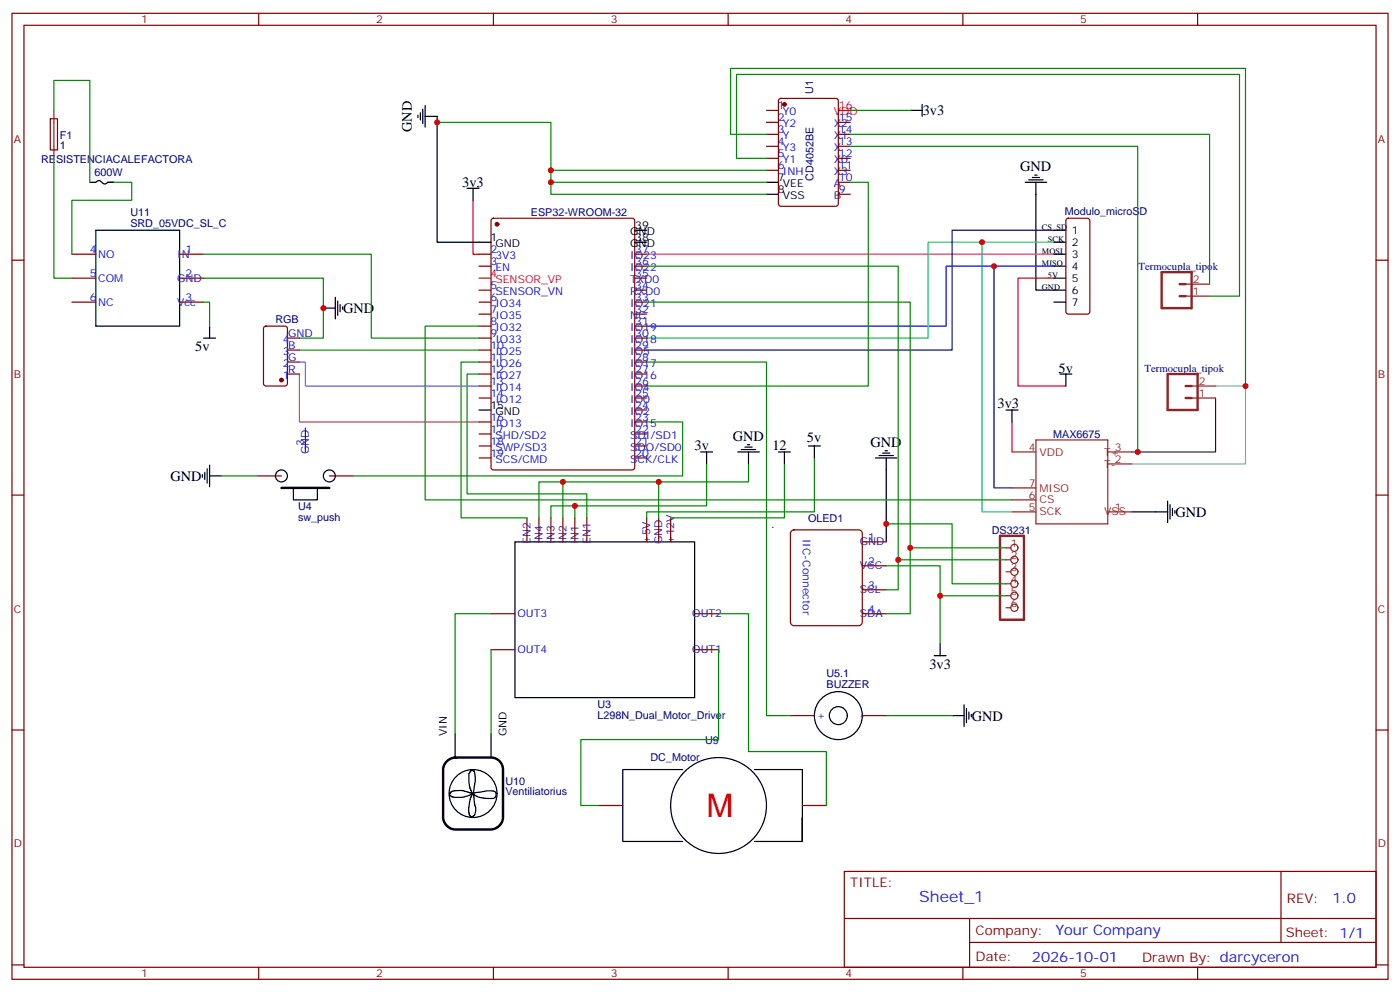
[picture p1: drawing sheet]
<svg xmlns="http://www.w3.org/2000/svg" width="412mm" height="292mm" viewBox="0 0 412 292" stroke-linecap="round" stroke-linejoin="round" font-family="sans-serif">
<g fill="none" stroke="#870000" stroke-width=".35">
<path d="M3.5 3.9h405.4v284.4h-405.4zM7.1 7.4h398.2v277.3h-398.2zM76.2 3.9v3.5M145.3 3.9v3.5M214.5 3.9v3.5M283.6 3.9v3.5M352.8 3.9v3.5M14.8 35h2.1v9.1h-2.1zM225.8 36h3.5M225.8 39.5h3.5M225.8 32.5h3.5M229.5 29.2l.5-.2h16.2l.7 .4v30.6l-.4 .7h-16.5l-.6-.4-.1-30.6z"/>
<path d="M246.9 36h3.6M246.9 39.5h3.6M225.8 43.1h3.5M225.8 46.6h3.5M225.8 50.1h3.5M246.9 43.1h3.6M246.9 46.6h3.6M246.9 50.1h3.6M246.9 53.7h3.6M246.9 57.2h3.6M3.5 76.6h3.6M21.2 74.8h7"/>
<path d="M52.9 74.8h7.1M141.1 74.8h3.5M141.1 78.4h3.5M144.9 64.4l.4-.2h41l.6 .5 .1 72.9-.5 .7h-41.2l-.6-.4-.1-73zM187 74.8h3.5M187 78.4h3.5M314.2 64.4l.5-.2h5.6l.7 .5v27.1l-.2 .5-.5 .2h-5.6l-.5-.3-.2-.4v-26.9zM405.3 76.6h3.6M21.2 88.9h7M21.2 81.9h7M52.9 88.9h7.1M52.9 81.9h7.1"/>
<path d="M77.8 96.2l.5-.2h5.7l.6 .4 .1 16.5-.5 .7h-5.9l-.6-.4-.1-16.5zM84.7 99.5h3.5M141.1 99.5h3.5M141.1 85.4h3.5M141.1 88.9h3.5M141.1 92.5h3.5M141.1 96h3.5M187 99.5h3.5M187 85.4h3.5M187 88.9h3.5M187 92.5h3.5M187 96h3.5"/>
<path d="M187 81.9h3.5M84.7 110.1h3.5M84.7 106.6h3.5M84.7 103h3.5M141.1 110.1h3.5M141.1 106.6h3.5M141.1 103h3.5M141.1 113.6h3.5M141.1 117.2h3.5M187 110.1h3.5M187 106.6h3.5M187 103h3.5"/>
<path d="M187 113.6h3.5M187 117.2h3.5M90 126v7M141.1 124.2h3.5M141.1 127.7h3.5M141.1 131.3h3.5M141.1 134.8h3.5M187 124.2h3.5M187 127.7h3.5M187 131.3h3.5M187 134.8h3.5M187 120.7h3.5"/>
<path d="M3.5 145.7h3.6M75.8 140.1h7.1M97 140.1h7.1M155.2 152.4v7.1M158.7 152.4v7.1M162.3 152.4v7.1M165.8 152.4v7.1M169.3 152.4v7.1M172.9 152.4v7.1M190.5 152.4v7.1M194 152.4v7.1M197.6 152.4v7.1"/>
<path d="M233.1 156.4l.8-.4h19l.9 .4 .2 .6v26.1l-.5 .9-.6 .2h-19l-.9-.5-.2-.6v-26.1zM254 159.5h7.1M405.3 145.7h3.6M254 173.6h7.1M254 166.5h7.1M144.6 180.7h7.1M144.6 191.2h7.1M204.6 180.7h7.1M204.6 191.2h7.1M254 180.7h7.1M3.5 214.9h3.6M232.8 210.6h7.1"/>
<path d="M254 210.6h7.1M405.3 214.9h3.6M176.4 237.1h7M236.4 237.1h7M248.7 256.5h156.6v28.2h-156.6zM377.3 256.5v20.9M248.7 270.4h156.5M285.6 277.4h119.6M285.6 270.4v14.1M3.5 284h3.6M76.2 284.7v3.6M145.3 284.7v3.6"/>
<path d="M214.5 284.7v3.6M283.6 284.7v3.6M352.8 284.7v3.6M405.3 284h3.6"/>
</g>
<path d="M88.2 103h52.9" fill="none" stroke="#390" stroke-width=".35"/>
<path d="M88.2 106.6h1.8v7h51.1" fill="none" stroke="#66f" stroke-width=".35"/>
<path d="M88.2 110.1v14.1h52.9" fill="none" stroke="#c36" stroke-width=".35"/>
<g fill="none" stroke="#008700" stroke-width=".35">
<path d="M15.9 32.5v-8.8h10.6v30M128.8 36h33.5v21.2h63.5M225.8 39.5h-10.6v-19.4h151.7v93.5M250.5 39.5h105.8v44.1M250.5 32.5h17.6M15.9 46.6v35.3h5.3M33.5 53.7h5.3v5.2h-17.6v15.9M162.3 53.7h63.5M162.3 50.1h63.5M225.8 46.6h-8.8v-24.7h148.1v65.3h-8.8M250.5 53.7h5.3v59.9h-65.3M250.5 43.1h84.6v89.9"/>
<path d="M60 74.8h49.4v24.7h31.7M190.5 78.4h74.1v95.2h-3.5M60 81.9h35.2v17.6h-7M60 88.9h1.7v7.1M141.1 96h-15.9v51.1h172.9M190.5 88.9h77.6v91.8h-7M141.1 110.1h-3.5v35.3h35.3v7M141.1 106.6h-5.3v45.8h19.4M190.5 106.6h35.3v104h7M190.5 124.2h10.6v15.9h-97M208.1 136.6v12.3h-45.8v3.5M220.5 136.6v5.3h-61.8v10.5"/>
<path d="M231.1 136.6v15.8h-33.5M239.9 134.8v15.9h-49.4v1.7M65.3 140.1h10.5M165.8 141.9v10.5M169.3 148.9v3.5M194 141.9v10.5M261.1 154.2h19.4v17.6h15.8M261.1 166.5h15.8v23M264.6 164.8h31.7M268.1 161.3h28.2M276.9 175.4h19.4M144.6 180.7h-10.5v35.2"/>
<path d="M144.6 191.2v24.7M211.7 191.2v26.5h-40.6v19.4h5.3M211.7 180.7h8.8v40.5h22.9v15.9M261.1 210.6h19.4"/>
</g>
<g fill="none" stroke="#000" stroke-width=".35">
<path d="M123.1 33.9v.7M123.8 33.2v2.1M124.5 32.1v4.3M125.2 34.3h3.6v37h15.8M125.2 31.1v6.3M268.1 32.5h3.5M271.6 30.7v3.6M26.5 53.7h1.7l.5-.4a1.47 1.47 0 0 1 1.7 .7l.8 .1 .5-.4h1.8h-1.8M137.6 55.4h3.5M139.3 55.4v3.5M225.8 53.7h3.5M225.8 57.2h3.5"/>
<path d="M302 53.7h6.3M303 53h4.3M304.1 52.2h2.1M304.8 51.5h.7M305.2 53.7v31.7h8.8M28.2 67.8h24.7v28.2h-24.7zM187 71.3h3.5M187 67.8h3.5M310.4 78.4h3.6M310.4 74.8h3.6M310.4 71.3h3.6M310.4 67.8h3.6"/>
<path d="M60 99.5h3.5M61.7 96v3.5M95.2 90.7h3.6M98.8 87.5v6.4M99.5 88.6v4.2M100.2 89.6v2.2M100.9 90.3v.8M310.4 81.9h3.6M310.4 88.9h3.6M312.2 110.1h3.5M314 110.1v3.5M59.6 139.7v.7"/>
<path d="M60.3 139v2.1M61 138v4.2M61.7 136.9v6.4M141.1 120.7h3.5M206.4 133h3.5M208.1 133v3.6M217.3 133h6.4M218.4 132.3h4.2M219.4 131.6h2.1M220.1 130.9h.7M220.5 133v3.6M229.3 133h3.5"/>
<path d="M231.1 133v3.6M238.1 131.3h3.6M239.9 131.3v3.5M257.9 134.8h6.3M258.9 134.1h4.3M260 133.4h2.1M260.7 132.7h.7M261.1 134.8v24.7M296.3 120.7h3.6M298.1 120.7v3.5M61.7 140.1h3.6M86.4 143.6v3.5h7.1v-3.5"/>
<path d="M151.7 159.5h52.9v45.9h-52.9zM333.4 150.7h10.6M344 147.5v6.3M344.7 148.6v4.2M345.4 149.6v2.1M346.1 150.3v.7M275.2 193h3.5M276.9 189.5v3.5M134.1 215.9v7.1M144.6 215.9v7.1M280.5 210.6h3.5M284 207.5v6.3"/>
<path d="M284.7 208.5v4.3M285.4 209.6v2.1M286.1 210.3v.7M139.3 233.7l-.7 1.2-.5 2.9 .1 1.9 .5 .8 1.1-.6 .3-.8v-1.4l-.2-.6-.4-3.2M139.4 233.5l.6-3.4v-1.6l-.2-1.4-.3-.3h-.7l-.7 1v2.4l.3 1.9 .7 1.4-3-.8h-2.1l-1.1 .4-.4 .9 1 .7h2.9l1.8-.6 1.5-.7 3.7-.6h1.5l1.2 .4v1.1l-.7 .7h-2.6l-2.2-.5-1.1-.9M201.1 226.5h-17.7v21.2h17.7M222.2 226.5h14.2v21.2v-7.1v7.1h-14.2"/>
<circle cx="82.9" cy="140.1" r="1.76"/>
<circle cx="97" cy="140.1" r="1.76"/>
<circle cx="246.9" cy="210.6" r="7.1"/>
<circle cx="246.9" cy="210.6" r="2.65"/>
<circle cx="139.3" cy="233.6" r="7.1"/>
<circle cx="211.7" cy="237.1" r="14.1"/>
</g>
<g fill="#870000" stroke="#870000" stroke-width=".35">
<circle cx="82.9" cy="111.9" r=".53"/>
<circle cx="146.4" cy="66" r=".53"/>
<circle cx="231.1" cy="30.7" r=".53"/>
</g>
<path d="M342.2 80.1h8.8v10.6h-8.8zM347.5 83.6h1.7M347.5 87.2h1.7M344 110.1h8.8v10.6h-8.8zM349.2 113.6h1.8M349.2 117.2h1.8M294.6 157.7h7v24.7h-7z" fill="none" stroke="#8c2424" stroke-width=".71"/>
<g fill="none" stroke="#8c2424" stroke-width=".35">
<path d="M15.9 32.5v14.1M349.2 87.2h7.1M349.2 83.6h7.1M351 117.2h7.1M351 113.6h7.1M298.1 133h7.1M305.2 129.5h21.1v24.7h-21.1zM326.3 136.6h7.1M326.3 133h7.1M298.1 150.7h7.1M298.1 143.6h7.1M298.1 147.1h7.1"/>
<path d="M326.3 150.7h7.1M296.3 161.3h1.4M296.3 164.8h1.4M296.3 168.3h1.4M296.3 171.8h1.4M296.3 175.4h1.4M296.3 178.9h1.4"/>
<circle cx="298.8" cy="178.9" r="1.06"/>
<circle cx="298.8" cy="161.3" r="1.06"/>
<circle cx="298.8" cy="175.4" r="1.06"/>
<circle cx="298.8" cy="168.3" r="1.06"/>
<circle cx="298.8" cy="164.8" r="1.06"/>
<circle cx="298.8" cy="171.8" r="1.06"/>
</g>
<path d="M358.1 113.6h8.8v23h-33.5" fill="none" stroke="#999" stroke-width=".35"/>
<path d="M358.1 117.2v15.8h-24.7" fill="none" stroke="#333" stroke-width=".35"/>
<path d="M246.9 32.5h3.6M139.3 58.9v15.9h1.8M141.1 81.9h3.5M310.4 81.9h-10.5v31.7h14.1M298.1 124.2v8.8" fill="none" stroke="#f00" stroke-width=".35"/>
<path d="M289.3 71.3v79.4h8.8" fill="none" stroke="#0c9" stroke-width=".35"/>
<path d="M292.8 78.4v65.2h5.3" fill="none" stroke="#009" stroke-width=".35"/>
<path d="M310.4 78.4h-31.7v17.6h-88.2" fill="none" stroke="#00f" stroke-width=".35"/>
<path d="M190.5 74.8h119.9" fill="none" stroke="#c39" stroke-width=".35"/>
<path d="M310.4 71.3h-37v28.2h-82.9" fill="none" stroke="#0c6" stroke-width=".35"/>
<path d="M310.4 67.8h-29.9v35.2h-90" fill="none" stroke="#006" stroke-width=".35"/>
<path d="M82.9 143.6h14.1M131.7 224a3.6 3.6 0 0 1 2.4-1h10.5a3.5 3.5 0 0 1 3.6 3.5v14.1a3.8 3.8 0 0 1-3.6 3.6h-10.5a3.8 3.8 0 0 1-3.6-3.6v-14.1a3.5 3.5 0 0 1 1.2-2.5z" fill="none" stroke="#000" stroke-width=".71"/>
<g fill="#c00">
<circle cx="289.3" cy="71.3" r=".88"/>
<circle cx="292.8" cy="78.4" r=".88"/>
<circle cx="165.8" cy="141.9" r=".88"/>
<circle cx="169.3" cy="148.9" r=".88"/>
<circle cx="194" cy="141.9" r=".88"/>
<circle cx="95.3" cy="90.7" r=".88"/>
<circle cx="268.1" cy="161.3" r=".88"/>
<circle cx="264.6" cy="164.8" r=".88"/>
<circle cx="128.8" cy="36" r=".88"/>
<circle cx="162.3" cy="53.7" r=".88"/>
<circle cx="335.1" cy="133" r=".88"/>
<circle cx="366.9" cy="113.6" r=".88"/>
<circle cx="276.9" cy="175.4" r=".88"/>
<circle cx="261.1" cy="154.2" r=".88"/>
<circle cx="162.3" cy="50.1" r=".88"/>
</g>
<text font-size="9.5" fill="#f00" x="208.1" y="240.6">M</text>
<text font-size="4.6" fill="#00f" x="270.8" y="265.5">Sheet_1</text>
<g font-size="4.2">
<text x="271.8" y="33.9">3v3</text>
<text x="121.4" y="38.9" transform="rotate(-90 121.4 38.9)">GND</text>
<text x="300.5" y="50.3">GND</text>
<text x="136.2" y="55.1">3v3</text>
<text x="101.1" y="92.1">GND</text>
<text x="57.5" y="103.4">5v</text>
<text x="311.8" y="109.7">5v</text>
<text x="293.9" y="120">3v3</text>
<text x="215.9" y="129.9">GND</text>
<text x="237.7" y="130.2">5v</text>
<text x="256.4" y="131.4">GND</text>
<text x="204.6" y="132.3">3v</text>
<text x="227.5" y="132.3">12</text>
<text x="50.2" y="141.5">GND</text>
<text x="346.3" y="152.1">GND</text>
<text x="273.8" y="196.8">3v3</text>
<text x="286.3" y="212.1">GND</text>
</g>
<g font-size="4.2" fill="#00f">
<text x="392.5" y="265.8">1.0</text>
<text x="310.9" y="275.3">Your Company</text>
<text x="304" y="283.1">2026-10-01</text>
</g>
<g font-size="3.9" fill="#800">
<text x="250.5" y="261.1">TITLE:</text>
<text x="379.1" y="265.8">REV:</text>
<text x="287.4" y="275.3">Company:</text>
<text x="378.7" y="275.9">Sheet: 1/1</text>
<text x="287.4" y="283">Date:</text>
<text x="336.4" y="283.1">Drawn By: darcyceron</text>
</g>
<g font-size="3.2" fill="#800">
<text x="41.6" y="6.9">1</text>
<text x="110.8" y="6.9">2</text>
<text x="179.9" y="6.9">3</text>
<text x="249.1" y="6.9">4</text>
<text x="318.2" y="6.9">5</text>
<text x="4.1" y="42">A</text>
<text x="405.9" y="42">A</text>
<text x="4.1" y="111.2">B</text>
<text x="405.9" y="111.2">B</text>
<text x="4.1" y="180.3">C</text>
<text x="405.9" y="180.3">C</text>
<text x="4.1" y="249.4">D</text>
<text x="405.9" y="249.4">D</text>
<text x="41.6" y="287.7">1</text>
<text x="110.8" y="287.7">2</text>
<text x="179.9" y="287.7">3</text>
<text x="249.1" y="287.7">4</text>
<text x="318.2" y="287.7">5</text>
</g>
<g font-size="3.2" fill="#000080">
<text x="239.5" y="27.5" transform="rotate(-90 239.5 27.5)">U1</text>
<text x="17.6" y="40.8">F1</text>
<text x="12.1" y="47.9">RESISTENCIACALEFACTORA</text>
<text x="17.6" y="43.9">1</text>
<text x="27.8" y="51.9">600W</text>
<text x="239.6" y="53.1" transform="rotate(-90 239.6 53.1)">CD4052BE</text>
<text x="38.4" y="63.7">U11</text>
<text x="156.4" y="63.7">ESP32-WROOM-32</text>
<text x="313.6" y="63.2">Modulo_microSD</text>
<text x="38.4" y="66.7">SRD_05VDC_SL_C</text>
<text x="335.4" y="79.5">Termocupla_tipok</text>
<text x="81.2" y="94.9">RGB</text>
<text x="337.1" y="109.4">Termocupla_tipok</text>
<text x="310.3" y="129">MAX6675</text>
<text x="87.8" y="153.3">sw_push</text>
<text x="87.8" y="150.2">U4</text>
<text x="227.3" y="155.4">.</text>
<text x="238" y="153.7">OLED1</text>
<text x="292.1" y="157.1">DS3231</text>
<text x="243.5" y="202.5">BUZZER</text>
<text x="243.5" y="199.3">U5.1</text>
<text x="176" y="208.5">U3</text>
<text x="176" y="211.5">L298N_Dual_Motor_Driver</text>
<text x="207.7" y="218.9">U9</text>
<text x="191.6" y="224.1">DC_Motor</text>
<text x="148.9" y="234">Ventiliatorius</text>
<text x="148.9" y="231">U10</text>
</g>
<g font-size="3.2" fill="#00f">
<text x="229.1" y="35.7">2</text>
<text x="229.1" y="32.1">1</text>
<text x="230.6" y="33.9">Y0</text>
<text x="247.1" y="35.7">15</text>
<text x="229.1" y="39.2">3</text>
<text x="230.6" y="41">Y</text>
<text x="230.6" y="37.4">Y2</text>
<text x="245.6" y="37.4">X2</text>
<text x="245.6" y="41">X1</text>
<text x="247.1" y="39.2">14</text>
<text x="229.1" y="46.2">5</text>
<text x="229.1" y="42.7">4</text>
<text x="230.6" y="44.5">Y3</text>
<text x="245.6" y="44.5">X</text>
<text x="247.1" y="42.7">13</text>
<text x="247.1" y="46.2">12</text>
<text x="229.1" y="49.8">6</text>
<text x="230.6" y="51.5">INH</text>
<text x="230.6" y="48">Y1</text>
<text x="245.6" y="48">X0</text>
<text x="245.6" y="51.5">X3</text>
<text x="247.1" y="49.8">11</text>
<text x="247.1" y="53.3">10</text>
<text x="245.6" y="55.1">A</text>
<text x="245.6" y="58.6">B</text>
<text x="247.1" y="56.8">9</text>
<text x="26.5" y="74.5">4</text>
<text x="28.9" y="75.9">NO</text>
<text x="52.2" y="75.9">IN</text>
<text x="54.7" y="74.5">1</text>
<text x="144.5" y="74.5">2</text>
<text x="144.5" y="78">3</text>
<text x="145.9" y="76.2">3V3</text>
<text x="185.7" y="76.2">IO23</text>
<text x="187.1" y="78">36</text>
<text x="187.1" y="74.5">37</text>
<text x="26.5" y="81.5">5</text>
<text x="28.9" y="82.9">COM</text>
<text x="52.2" y="82.9">GND</text>
<text x="54.7" y="81.5">2</text>
<text x="145.9" y="79.8">EN</text>
<text x="185.7" y="83.3">TXD0</text>
<text x="185.7" y="79.8">IO22</text>
<text x="187.1" y="81.5">35</text>
<text x="26.5" y="88.6">6</text>
<text x="28.9" y="90">NC</text>
<text x="52.2" y="90">Vcc</text>
<text x="54.7" y="88.6">3</text>
<text x="144.5" y="85.1">5</text>
<text x="144.5" y="88.6">6</text>
<text x="145.9" y="86.8">SENSOR_VN</text>
<text x="185.7" y="86.8">RXD0</text>
<text x="187.1" y="88.6">33</text>
<text x="187.1" y="85.1">34</text>
<text x="144.5" y="92.1">7</text>
<text x="144.5" y="95.6">8</text>
<text x="145.9" y="90.3">IO34</text>
<text x="145.9" y="93.9">IO35</text>
<text x="185.7" y="93.9">NC</text>
<text x="185.7" y="90.3">IO21</text>
<text x="187.1" y="95.6">31</text>
<text x="187.1" y="92.1">32</text>
<text x="83.4" y="100.9">4</text>
<text x="84.8" y="99.2">GND</text>
<text x="144.5" y="99.2">9</text>
<text x="145.9" y="97.4">IO32</text>
<text x="145.9" y="100.9">IO33</text>
<text x="185.7" y="100.9">IO18</text>
<text x="185.7" y="97.4">IO19</text>
<text x="187.1" y="99.2">30</text>
<text x="83.4" y="108">2</text>
<text x="83.4" y="104.5">3</text>
<text x="84.8" y="106.2">G</text>
<text x="84.8" y="102.7">B</text>
<text x="144.5" y="102.7">10</text>
<text x="144.5" y="106.2">11</text>
<text x="145.9" y="104.5">IO25</text>
<text x="145.9" y="108">IO26</text>
<text x="185.7" y="108">IO17</text>
<text x="185.7" y="104.5">IO5</text>
<text x="187.1" y="106.2">28</text>
<text x="187.1" y="102.7">29</text>
<text x="83.4" y="111.5">1</text>
<text x="84.8" y="109.7">R</text>
<text x="144.5" y="109.7">12</text>
<text x="144.5" y="113.3">13</text>
<text x="145.9" y="111.5">IO27</text>
<text x="185.7" y="111.5">IO16</text>
<text x="187.1" y="113.3">26</text>
<text x="187.1" y="109.7">27</text>
<text x="144.5" y="116.8">14</text>
<text x="145.9" y="115">IO14</text>
<text x="145.9" y="118.6">IO12</text>
<text x="185.7" y="118.6">IO0</text>
<text x="185.7" y="115">IO4</text>
<text x="187.1" y="116.8">25</text>
<text x="144.5" y="123.9">16</text>
<text x="145.9" y="125.6">IO13</text>
<text x="185.7" y="125.6">IO15</text>
<text x="185.7" y="122.1">IO2</text>
<text x="187.1" y="123.9">23</text>
<text x="187.1" y="120.3">24</text>
<text x="89.6" y="131.3" transform="rotate(-90 89.6 131.3)">3</text>
<text x="144.5" y="127.4">17</text>
<text x="144.5" y="130.9">18</text>
<text x="145.9" y="129.2">SHD/SD2</text>
<text x="185.7" y="129.2">SDI/SD1</text>
<text x="187.1" y="130.9">21</text>
<text x="187.1" y="127.4">22</text>
<text x="91" y="133.7" transform="rotate(-90 91 133.7)">GND</text>
<text x="144.5" y="134.4">19</text>
<text x="145.9" y="132.7">SWP/SD3</text>
<text x="145.9" y="136.2">SCS/CMD</text>
<text x="185.7" y="136.2">SCK/CLK</text>
<text x="185.7" y="132.7">SDO/SD0</text>
<text x="187.1" y="134.4">20</text>
<text x="156.3" y="160.2" transform="rotate(-90 156.3 160.2)">EN2</text>
<text x="159.8" y="160.2" transform="rotate(-90 159.8 160.2)">IN4</text>
<text x="163.3" y="160.2" transform="rotate(-90 163.3 160.2)">IN3</text>
<text x="166.9" y="160.2" transform="rotate(-90 166.9 160.2)">IN2</text>
<text x="170.4" y="160.2" transform="rotate(-90 170.4 160.2)">IN1</text>
<text x="173.9" y="160.2" transform="rotate(-90 173.9 160.2)">EN1</text>
<text x="191.6" y="160.2" transform="rotate(-90 191.6 160.2)">+5V</text>
<text x="195.1" y="160.2" transform="rotate(-90 195.1 160.2)">GND</text>
<text x="198.6" y="160.2" transform="rotate(-90 198.6 160.2)">+12V</text>
<text x="236.5" y="158.5" transform="rotate(90 236.5 158.5)">IIC-Connector</text>
<text x="253.3" y="160.5">GND</text>
<text x="255.8" y="159.1">1</text>
<text x="253.3" y="167.6">VCC</text>
<text x="255.8" y="166.2">2</text>
<text x="255.8" y="173.2">3</text>
<text x="253.3" y="174.7">SCL</text>
<text x="152.4" y="181.7">OUT3</text>
<text x="203.9" y="181.7">OUT2</text>
<text x="253.3" y="181.7">SDA</text>
<text x="255.8" y="180.3">4</text>
<text x="152.4" y="192.3">OUT4</text>
<text x="203.9" y="192.3">OUT1</text>
<text x="240.6" y="211.7">+</text>
<text x="253.3" y="211.7">-</text>
</g>
<g font-size="3.2" fill="#f00">
<text x="245.6" y="33.9">VDD</text>
<text x="247.1" y="32.1">16</text>
<text x="144.5" y="81.5">4</text>
<text x="145.9" y="83.3">SENSOR_VP</text>
</g>
<g font-size="3.2">
<text x="229.1" y="53.3">7</text>
<text x="229.1" y="56.8">8</text>
<text x="230.6" y="58.6">VSS</text>
<text x="230.6" y="55.1">VEE</text>
<text x="144.5" y="70.9">1</text>
<text x="185.7" y="69.2">GND</text>
<text x="187.1" y="70.9">38</text>
<text x="187.1" y="67.4">39</text>
<text x="315.7" y="68.8">1</text>
<text x="145.9" y="72.7">GND</text>
<text x="185.7" y="72.7">GND</text>
<text x="315.7" y="75.9">3</text>
<text x="315.7" y="72.4">2</text>
<text x="315.7" y="82.9">5</text>
<text x="315.7" y="79.4">4</text>
<text x="315.7" y="86.5">6</text>
<text x="315.7" y="90">7</text>
<text x="144.5" y="120.3">15</text>
<text x="145.9" y="122.1">GND</text>
<text x="131.6" y="216.6" transform="rotate(-90 131.6 216.6)">VIN</text>
<text x="149.2" y="216.6" transform="rotate(-90 149.2 216.6)">GND</text>
</g>
<g font-size="3.2" fill="#8d2323">
<text x="351.4" y="83.3">2</text>
<text x="351.4" y="86.8">1</text>
<text x="353.1" y="113.3">2</text>
<text x="353.1" y="116.8">1</text>
<text x="303" y="132.7">4</text>
<text x="306.2" y="134.1">VDD</text>
<text x="325.3" y="137.6">T-</text>
<text x="325.3" y="134.1">T+</text>
<text x="328.4" y="136.2">2</text>
<text x="328.4" y="132.7">3</text>
<text x="303" y="143.3">7</text>
<text x="303" y="146.8">6</text>
<text x="306.2" y="144.7">MISO</text>
<text x="306.2" y="148.2">CS</text>
<text x="303" y="150.3">5</text>
<text x="306.2" y="151.7">SCK</text>
<text x="325.3" y="151.7">VSS</text>
<text x="328.4" y="150.3">1</text>
<text x="297.7" y="160.9">1</text>
<text x="297.7" y="164.4">2</text>
<text x="297.7" y="168">3</text>
<text x="297.7" y="171.5">4</text>
<text x="297.7" y="175">5</text>
<text x="297.7" y="178.5">6</text>
</g>
<g font-size="2.5">
<text x="306.9" y="67.8">CS_SD</text>
<text x="308.7" y="71.3">SCK</text>
<text x="306.9" y="74.8">MOSI</text>
<text x="306.9" y="78.4">MISO</text>
<text x="308.7" y="81.9">5V</text>
<text x="306.9" y="85.4">GND</text>
</g>
</svg>
